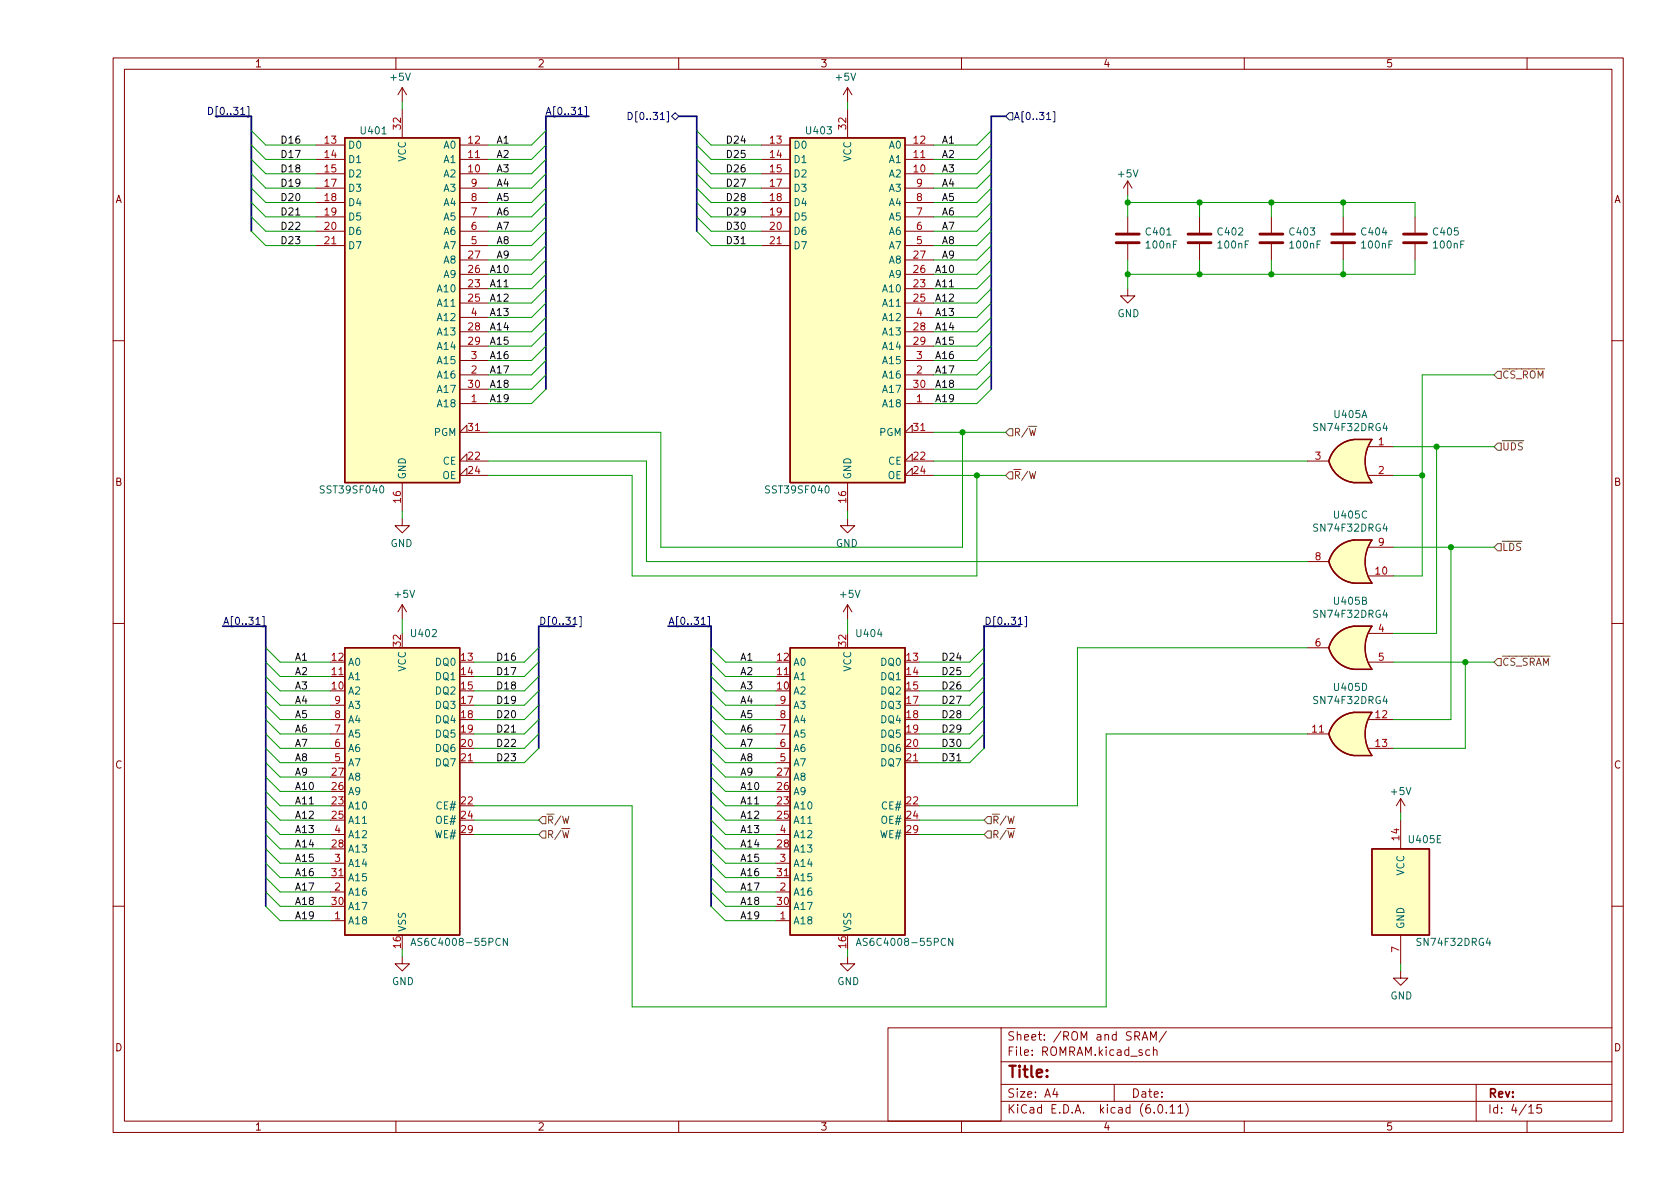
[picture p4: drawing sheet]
<svg xmlns="http://www.w3.org/2000/svg" width="297mm" height="210mm" viewBox="0 0 297 210" stroke-linecap="round" stroke-linejoin="round" font-family="sans-serif">
<g fill="none" stroke="#840000" stroke-width=".18">
<path d="M20 10.2h267v190.1h-267zM22 12.2h263v186.1h-263zM70 10.2v2M71.1 15.5v2.5M71.1 19.3v5.1M71.1 15.5l.8 1.3M71.1 15.5l-.7 1.3M120 10.2v2M149.9 15.5v2.5M149.9 19.3v5.1M149.9 15.5l.7 1.3M149.9 15.5l-.8 1.3"/>
<path d="M170 10.2v2M220 10.2v2M270 10.2v2M55.9 30.7h5.1M55.9 28.2h5.1M55.9 25.6h5.1M55.9 33.3h5.1M55.9 35.8h5.1M55.9 38.3h5.1M81.3 30.7h5.1M81.3 28.2h5.1M81.3 25.6h5.1"/>
<path d="M81.3 33.3h5.1M81.3 35.8h5.1M81.3 38.3h5.1M134.6 30.7h5.1M134.6 28.2h5.1M134.6 25.6h5.1M134.6 33.3h5.1M134.6 35.8h5.1M134.6 38.3h5.1M160 30.7h5.1M160 28.2h5.1M160 25.6h5.1"/>
<path d="M160 33.3h5.1M160 35.8h5.1M160 38.3h5.1M199.4 32l-.8 1.3M199.4 32v2.5M199.4 38.3v2.8M199.4 32l.8 1.3M212.1 38.3v2.8M224.8 38.3v2.8M237.5 38.3v2.8M250.2 38.3v2.8M55.9 40.9h5.1"/>
<path d="M55.9 43.4h5.1M81.3 40.9h5.1M81.3 43.4h5.1M81.3 51h5.1M81.3 53.6h5.1M81.3 48.5h5.1M81.3 46h5.1M81.3 58.7h5.1M81.3 56.1h5.1M134.6 40.9h5.1M134.6 43.4h5.1M160 40.9h5.1"/>
<path d="M160 43.4h5.1M160 51h5.1M160 53.6h5.1M160 48.5h5.1M160 46h5.1M160 58.7h5.1M160 56.1h5.1M199.4 51v1.3h1.3l-1.3 1.3-1.3-1.3h1.3M199.4 43.2v2.8M212.1 43.2v2.8M224.8 43.2v2.8M237.5 43.2v2.8"/>
<path d="M250.2 43.2v2.8M20 60.2h2M81.3 71.4h5.1M81.3 66.3h5.1M81.3 61.2h5.1M81.3 63.7h5.1M81.3 68.8h5.1M82.5 76.4v-1.2l-1.2 1.2h5.1M160 71.4h5.1M160 66.3h5.1M160 61.2h5.1M160 63.7h5.1"/>
<path d="M160 68.8h5.1M161.3 76.4v-1.2l-1.3 1.2h5.1M239.4 77.7h3.2a6.6 6.6 0 0 0 0 7.6h-3.2M242.1 79h4.3M285 60.2h2M71.1 91.7v1.3h-1.3l1.3 1.2 1.3-1.2h-1.3M71.1 85.3v5.1M82.5 81.5v-1.2l-1.2 1.2h5.1M82.5 84.1v-1.3l-1.2 1.3h5.1M149.9 91.7v1.3h-1.3l1.3 1.2 1.2-1.2h-1.2M149.9 85.3v5.1M161.3 81.5v-1.2l-1.3 1.2h5.1"/>
<path d="M161.3 84.1v-1.3l-1.3 1.3h5.1M231.1 99.3h3.8M231.1 81.5h3.8M239.4 95.5h3.2a6.6 6.6 0 0 0 0 7.6h-3.2M242.1 96.8h4.3M242.1 84.1h4.3M20 110.2h2M58.4 119.6h2.6M58.4 117.1h2.6M71.1 106.9l-.7 1.3M71.1 106.9v2.6M71.1 112v2.5"/>
<path d="M71.1 106.9l.8 1.3M81.3 119.6h2.5M81.3 117.1h2.5M137.2 119.6h2.5M137.2 117.1h2.5M149.9 106.9v2.6M149.9 112v2.5M149.9 106.9l-.8 1.3M149.9 106.9l.7 1.3M160 119.6h2.6M160 117.1h2.6M231.1 114.5h3.8"/>
<path d="M239.4 110.7h3.2a6.6 6.6 0 0 0 0 7.7h-3.2M242.1 117.1h4.3M242.1 101.8h4.3M242.1 112h4.3M285 110.2h2M58.4 122.2h2.6M58.4 124.7h2.6M58.4 127.2h2.6M58.4 129.8h2.6M58.4 132.3h2.6M58.4 134.9h2.6M58.4 139.9h2.6"/>
<path d="M58.4 137.4h2.6M81.3 122.2h2.5M81.3 124.7h2.5M81.3 127.2h2.5M81.3 129.8h2.5M81.3 132.3h2.5M81.3 134.9h2.5M137.2 122.2h2.5M137.2 124.7h2.5M137.2 127.2h2.5M137.2 129.8h2.5M137.2 132.3h2.5"/>
<path d="M137.2 134.9h2.5M137.2 139.9h2.5M137.2 137.4h2.5M160 122.2h2.6M160 124.7h2.6M160 127.2h2.6M160 129.8h2.6M160 132.3h2.6M160 134.9h2.6M231.1 129.8h3.8M239.4 126h3.2a6.6 6.6 0 0 0 0 7.6h-3.2M242.1 127.2h4.3"/>
<path d="M242.1 132.3h4.3M58.4 157.7h2.6M58.4 142.5h2.6M58.4 145h2.6M58.4 150.1h2.6M58.4 147.6h2.6M58.4 152.6h2.6M58.4 155.2h2.6M81.3 142.5h2.5M81.3 145h2.5M81.3 147.6h2.5M137.2 157.7h2.5"/>
<path d="M137.2 142.5h2.5M137.2 145h2.5M137.2 150.1h2.5M137.2 147.6h2.5M137.2 152.6h2.5M137.2 155.2h2.5M160 142.5h2.6M160 145h2.6M160 147.6h2.6M247.6 141.2v2.6M247.6 145v5.1M247.6 141.2l-.7 1.3"/>
<path d="M247.6 141.2l.8 1.3M20 160.2h2M58.4 162.8h2.6M58.4 160.3h2.6M71.1 169.2v1.2h1.3l-1.3 1.3-1.3-1.3h1.3M71.1 165.3v2.6M137.2 162.8h2.5M137.2 160.3h2.5M149.9 169.2v1.2h1.2l-1.2 1.3-1.3-1.3h1.3M149.9 165.3v2.6M247.6 171.7v1.3h1.3l-1.3 1.2-1.2-1.2h1.2M247.6 165.3v5.1"/>
<path d="M285 160.2h2M70 198.3v2M120 198.3v2M157 181.8h20v16.5h-20zM170 198.3v2M177 194.8h108M177 191.8h108M177 187.8h108M177 181.8h108M182.5 186.5v.1M182.5 185.7v.1M184.6 183.8v.1"/>
<path d="M184.6 183v.1M197 191.8v3M203.9 185.8l.2-.2 .4 .1 .1 .9M209.6 195.1a1.72 1.72 0 0 1 0 2.3M220 198.3v2M261 191.8v6.5M270 198.3v2M272.5 195.3h-.7l-.1 .7 .2-.1 .5 .1 .2 .2-.1 .5-.2 .1-.6-.1"/>
</g>
<g fill="#ffffc2" stroke="#ffffc2" stroke-width=".18">
<path d="M139.7 114.5h20.3v50.8h-20.3z"/>
<path d="M242.6 150.1h10.1v15.2h-10.1z"/>
<path d="M235 99.3l5-1.3-.6 5.1a5.2 5.2 0 0 1-4.4-3.8z"/>
<path d="M239.4 103.1h3.2z"/>
<path d="M239.4 95.5h3.2z"/>
<path d="M239.4 95.5h3.2a6.6 6.6 0 0 0 0 7.6h-3.2z"/>
<path d="M236.2 97.1a5.1 5.1 0 0 1 3.2-1.6l.5 5.1-4.9-1.3 .4-1.2z"/>
<path d="M235 81.5l5-1.3-.6 5.1a5.2 5.2 0 0 1-4.4-3.8z"/>
<path d="M239.4 85.3h3.2z"/>
<path d="M239.4 77.7h3.2z"/>
<path d="M239.4 77.7h3.2a6.6 6.6 0 0 0 0 7.6h-3.2z"/>
<path d="M236.2 79.3a5.1 5.1 0 0 1 3.2-1.6l.5 5.1-4.9-1.3 .4-1.1z"/>
<path d="M61 24.4h20.3v60.9h-20.3z"/>
<path d="M139.7 24.4h20.3v60.9h-20.3z"/>
<path d="M235 129.8l5-1.4-.6 5.2a5.2 5.2 0 0 1-4.4-3.8z"/>
<path d="M239.4 133.6h3.2z"/>
<path d="M239.4 126h3.2z"/>
<path d="M239.4 126h3.2a6.6 6.6 0 0 0 0 7.6h-3.2z"/>
<path d="M236.2 127.5a5.1 5.1 0 0 1 3.2-1.5l.5 5.1-4.9-1.3 .4-1.2z"/>
<path d="M235 114.6l5-1.4-.6 5.2a5.2 5.2 0 0 1-4.4-3.8z"/>
<path d="M239.4 118.4h3.2z"/>
<path d="M239.4 110.7h3.2z"/>
<path d="M239.4 110.7h3.2a6.6 6.6 0 0 0 0 7.7h-3.2z"/>
<path d="M236.2 112.3a5.1 5.1 0 0 1 3.2-1.6l.5 5.2-4.9-1.4 .4-1.1z"/>
<path d="M61 114.5h20.3v50.8h-20.3z"/>
</g>
<g fill="none" stroke="#840000" stroke-width=".25">
<path d="M61 24.4h20.3v60.9h-20.3zM139.7 24.4h20.3v60.9h-20.3zM239.4 77.7a5.1 5.1 0 0 0-4.4 3.8 5.2 5.2 0 0 0 4.4 3.8M239.4 77.7h3.2a6.6 6.6 0 0 0 0 7.6h-3.2M239.4 95.5a5.1 5.1 0 0 0-4.4 3.8 5.2 5.2 0 0 0 4.4 3.8M239.4 95.5h3.2M242.6 95.5a6.6 6.6 0 0 0 0 7.6h-3.2M61 114.5h20.3v50.8h-20.3zM139.7 114.5h20.3v50.8h-20.3zM235 114.6a5.2 5.2 0 0 0 4.4 3.8M239.4 110.7a5.1 5.1 0 0 0-4.4 3.8M239.4 110.7h3.2a6.6 6.6 0 0 0 0 7.7h-3.2"/>
<path d="M239.4 126a5.1 5.1 0 0 0-4.4 3.8 5.2 5.2 0 0 0 4.4 3.8M239.4 126h3.2a6.6 6.6 0 0 0 0 7.6h-3.2M242.6 150.1h10.1v15.2h-10.1z"/>
</g>
<g fill="none" stroke="#a90000" stroke-width=".18">
<path d="M84.1 27.9h.7M162.8 27.9h.7M58.7 43.1h.7M137.4 43.1h.7M84.1 76.1h.7M162.8 76.1h.7M59.9 119.3h.8M138.7 119.3h.7M82.8 134.6h.7M161.5 134.6h.8M233.3 129.5h.7M59.9 154.9h.8"/>
<path d="M138.7 154.9h.7"/>
</g>
<g fill="none" stroke="#006464" stroke-width=".18">
<path d="M71.7 12.9l.4 1.3 .5-1.3M150.4 12.9l.5 1.3 .4-1.3M67.6 23.7h.7M146.2 22.4h.8l-.4 .5 .4 .1v.6l-.2 .1-.6-.1M200.4 30l.4 1.3 .4-1.3M206.3 41.6h.7M208.1 42.6h-.6v1.3M220.8 42.6h-.6v1.3M233.5 42.6h-.6v1.3M244.7 40.2l-.3 .9h.8M246.2 42.6h-.6v1.3M258.9 42.6h-.6v1.3"/>
<path d="M244.8 74.8l-.3 .9h.8M245.1 75.3v.9M67.2 86l.2-.1a.68 .68 0 0 1 .5 .6 .68 .68 0 0 1-.5 .7l-.2-.1-.1-.4zM146 86l.2-.1a.68 .68 0 0 1 .4 .6 .68 .68 0 0 1-.4 .7l-.2-.1-.1-.4zM241.6 90.5a.6 .6 0 0 0-.8 .4 .6 .6 0 0 0 .6 .7l.2-.1M244.8 92.6l-.3 .9h.8M245.1 93.1v.8M72.5 104.4l.4 1.2 .4-1.2M76.4 111.4l.5-.1 .3 .4-.8 .9h.8M151.2 104.4l.4 1.2 .5-1.2M155.5 111.3l-.3 .9h.8M240.9 106.2l.6-.1 .1-.1-.1-.3-.6-.1v1.3h.5l.2-.2v-.3l-.3-.2"/>
<path d="M244.8 107.8l-.3 1h.8M245.1 108.3v.9M240.9 120.8a.64 .64 0 0 1 .7 .7 .64 .64 0 0 1-.7 .6zM244.8 123.1l-.3 .9h.8M245.1 123.6v.8M248.6 139.3l.4 1.2 .5-1.2M254.7 147.8h-.6v1.2h.6M88.4 166a.6 .6 0 0 0-.8 .5 .6 .6 0 0 0 .6 .7l.2-.1M89.7 165.9v1.3l-.7-1.3v1.3M167.2 166a.6 .6 0 0 0-.9 .5 .6 .6 0 0 0 .6 .7l.3-.1M168.5 165.9v1.3l-.8-1.3v1.3M263.1 165.9l-.3 .9h.8"/>
<path d="M263.4 166.3v.9"/>
</g>
<path d="M197.4 42.9h4M197.4 41.4h4M210.1 42.9h4M210.1 41.4h4M222.8 42.9h4M222.8 41.4h4M235.5 42.9h4M235.5 41.4h4M248.2 42.9h4M248.2 41.4h4" fill="none" stroke="#840000" stroke-width=".51"/>
<g fill="none" stroke="#725600" stroke-width=".18">
<path d="M177.8 76.4l.6-.6h.7v1.3h-.7zM181.8 75.4h1.5M264.8 78.4h.6v1.2h-.6l-.6-.6zM264.8 65.7h.6v1.2h-.6l-.6-.6zM265.6 77.9h3.8M265.6 65.2h7.5M265.9 78.3v1l.3 .3 .3-.1 .1-.2v-1M267.2 78.3a.64 .64 0 0 1 .8 .6 .64 .64 0 0 1-.8 .7zM269.2 78.4l-.5-.1-.2 .1v.4l.6 .2 .1 .3-.3 .3-.4-.1M178.4 83.4h.7v1.3h-.7l-.6-.6zM179.2 83h1.3M264.8 96.1h.6v1.3h-.6l-.6-.6z"/>
<path d="M265.6 95.7h3.5M265.9 96.1v1.2h.6M266.9 96.1a.64 .64 0 0 1 .8 .6 .64 .64 0 0 1-.8 .6zM268.9 96.1h-.5l-.2 .1v.4l.6 .2 .1 .3-.3 .2h-.5M264.8 116.5h.6v1.2h-.6l-.6-.6zM265.6 116h8.5M95.9 144.4h.6v1.3h-.6l-.7-.7zM95.9 146.9h.6v1.3h-.6l-.7-.6zM96.7 144h1.3M174.6 144.4h.7v1.3h-.7l-.6-.7zM174.6 146.9h.7v1.3h-.7l-.6-.6zM175.4 144h1.3"/>
</g>
<g fill="none" stroke="#000084" stroke-width=".18">
<path d="M43.7 18.9h.3v1.8h-.3M103.4 18.9h.3v1.8h-.3M117.9 19.8h.3v1.8h-.3M119.4 19.9l.6 .7-.6 .6-.7-.6zM178.4 19.9h.7v1.3h-.7l-.6-.6zM186.2 19.8h.3v1.8h-.3M42.6 20.2h.7M102.2 20.2h.8M116.8 21.1h.7M185.1 21.1h.7M45.3 110.4h.7M46.4 109h.3v1.8h-.3"/>
<path d="M101.3 110.4h.7M102.5 109h.3v1.8h-.3M124 110.4h.7M125.1 109h.3v1.8h-.3M180.1 110.4h.7M181.2 109h.3v1.8h-.3"/>
</g>
<path d="M52.3 38h.7M131 43.1h.8M90.4 129.5h.8M169.2 134.5h.7" fill="none" stroke="#0f0f0f" stroke-width=".18"/>
<path d="M38.1 20.6h6.3v20.3M104.1 20.6h-7.6v48.2M120 20.6h3.2v20.3M177.8 20.6h-2.5v48.2M39.4 110.7h7.6v49.6M101.6 110.7h-6.4v21.6M118.1 110.7h7.6v49.6M180.3 110.7h-6.3v21.6" fill="none" stroke="#000084" stroke-width=".3"/>
<g fill="none" stroke="#009600" stroke-width=".18">
<path d="M71.1 18v1.3M149.9 18v1.3M44.4 33.3l2.6 2.5h8.9M44.4 30.7l2.6 2.6h8.9M44.4 25.6l2.6 2.6h8.9M44.4 28.2l2.6 2.5h8.9M44.4 38.3l2.6 2.6h8.9M44.4 23.1l2.6 2.5h8.9M44.4 35.8l2.6 2.5h8.9M96.5 33.3l-2.5 2.5h-7.6M96.5 30.7l-2.5 2.6h-7.6M96.5 25.6l-2.5 2.6h-7.6"/>
<path d="M96.5 28.2l-2.5 2.5h-7.6M96.5 38.3l-2.5 2.6h-7.6M96.5 23.1l-2.5 2.5h-7.6M96.5 35.8l-2.5 2.5h-7.6M123.2 33.3l2.5 2.5h8.9M123.2 30.7l2.5 2.6h8.9M123.2 25.6l2.5 2.6h8.9M123.2 28.2l2.5 2.5h8.9M123.2 38.3l2.5 2.6h8.9M123.2 23.1l2.5 2.5h8.9M123.2 35.8l2.5 2.5h8.9M175.3 33.3l-2.6 2.5h-7.6"/>
<path d="M175.3 30.7l-2.6 2.6h-7.6M175.3 25.6l-2.6 2.6h-7.6M175.3 28.2l-2.6 2.5h-7.6M175.3 38.3l-2.6 2.6h-7.6M175.3 23.1l-2.6 2.5h-7.6M175.3 35.8l-2.6 2.5h-7.6M199.4 35.8h50.8v2.5M199.4 34.5v3.8M212.1 35.8v2.5M224.8 35.8v2.5M237.5 35.8v2.5M44.4 40.9l2.6 2.5h8.9"/>
<path d="M96.5 58.7l-2.5 2.5h-7.6M96.5 56.1l-2.5 2.6h-7.6M96.5 48.5l-2.5 2.5h-7.6M96.5 46l-2.5 2.5h-7.6M96.5 51l-2.5 2.6h-7.6M96.5 53.6l-2.5 2.5h-7.6M96.5 43.4l-2.5 2.6h-7.6M96.5 40.9l-2.5 2.5h-7.6M123.2 40.9l2.5 2.5h8.9M175.3 58.7l-2.6 2.5h-7.6M175.3 56.1l-2.6 2.6h-7.6M175.3 48.5l-2.6 2.5h-7.6"/>
<path d="M175.3 46l-2.6 2.5h-7.6M175.3 51l-2.6 2.6h-7.6M175.3 53.6l-2.6 2.5h-7.6M175.3 43.4l-2.6 2.6h-7.6M175.3 40.9l-2.6 2.5h-7.6M199.4 46v5M212.1 46v2.5M224.8 46v2.5M237.5 46v2.5M250.2 46v2.5h-50.8M86.4 76.4h30.4v20.4h53.4v-20.4M96.5 66.3l-2.5 2.5h-7.6"/>
<path d="M96.5 68.8l-2.5 2.6h-7.6M96.5 61.2l-2.5 2.5h-7.6M96.5 63.7l-2.5 2.6h-7.6M165.1 76.4h12.7M175.3 66.3l-2.6 2.5h-7.6M175.3 68.8l-2.6 2.6h-7.6M175.3 61.2l-2.6 2.5h-7.6M175.3 63.7l-2.6 2.6h-7.6M246.4 79h17.8M254 79v33h-7.6M264.2 66.3h-12.7v35.5h-5.1M71.1 90.4v1.3"/>
<path d="M86.4 84.1h25.4v17.7h60.9v-17.7M86.4 81.5h27.9v17.8h116.8M149.9 90.4v1.3M165.1 81.5h66M165.1 84.1h12.7M246.4 96.8h17.8M246.4 84.1h5.1M256.5 96.8v30.4h-10.1M47 119.6l2.5 2.6h8.9M47 117.1l2.5 2.5h8.9M47 114.5l2.5 2.6h8.9M71.1 109.5v2.5"/>
<path d="M95.2 119.6l-2.5 2.6h-8.9M95.2 117.1l-2.5 2.5h-8.9M95.2 114.5l-2.5 2.6h-8.9M125.7 119.6l2.6 2.6h8.9M125.7 117.1l2.6 2.5h8.9M125.7 114.5l2.6 2.6h8.9M149.9 109.5v2.5M174 119.6l-2.6 2.6h-8.8M174 117.1l-2.6 2.5h-8.8M174 114.5l-2.6 2.6h-8.8M231.1 114.5h-40.6v28h-27.9M246.4 117.1h17.8"/>
<path d="M259.1 117.1v15.2h-12.7M47 127.2l2.5 2.6h8.9M47 124.7l2.5 2.5h8.9M47 129.8l2.5 2.5h8.9M47 137.4l2.5 2.5h8.9M47 132.3l2.5 2.6h8.9M47 122.2l2.5 2.5h8.9M47 134.9l2.5 2.5h8.9M47 139.9l2.5 2.6h8.9M95.2 127.2l-2.5 2.6h-8.9M95.2 124.7l-2.5 2.5h-8.9M95.2 129.8l-2.5 2.5h-8.9"/>
<path d="M95.2 132.3l-2.5 2.6h-8.9M95.2 122.2l-2.5 2.5h-8.9M125.7 127.2l2.6 2.6h8.9M125.7 124.7l2.6 2.5h8.9M125.7 129.8l2.6 2.5h8.9M125.7 137.4l2.6 2.5h8.9M125.7 132.3l2.6 2.6h8.9M125.7 122.2l2.6 2.5h8.9M125.7 134.9l2.6 2.5h8.9M125.7 139.9l2.6 2.6h8.9M174 127.2l-2.6 2.6h-8.8M174 124.7l-2.6 2.5h-8.8"/>
<path d="M174 129.8l-2.6 2.5h-8.8M174 132.3l-2.6 2.6h-8.8M174 122.2l-2.6 2.5h-8.8M231.1 129.8h-35.5v48.2h-83.8v-35.5h-28M47 145l2.5 2.6h8.9M47 142.5l2.5 2.5h8.9M47 157.7l2.5 2.6h8.9M47 155.2l2.5 2.5h8.9M47 152.6l2.5 2.6h8.9M47 147.6l2.5 2.5h8.9M47 150.1l2.5 2.5h8.9M83.8 147.6h11.4"/>
<path d="M83.8 145h11.4M125.7 145l2.6 2.6h8.9M125.7 142.5l2.6 2.5h8.9M125.7 157.7l2.6 2.6h8.9M125.7 155.2l2.6 2.5h8.9M125.7 152.6l2.6 2.6h8.9M125.7 147.6l2.6 2.5h8.9M125.7 150.1l2.6 2.5h8.9M162.6 147.6h11.4M162.6 145h11.4M247.6 143.8v1.2M47 160.3l2.5 2.5h8.9"/>
<path d="M71.1 167.9v1.3M125.7 160.3l2.6 2.5h8.9M149.9 167.9v1.3M247.6 170.4v1.3"/>
</g>
<g fill="#009600" stroke="#009600" stroke-width=".18">
<circle cx="170.2" cy="76.4" r=".46"/>
<circle cx="237.5" cy="35.8" r=".46"/>
<circle cx="224.8" cy="35.8" r=".46"/>
<circle cx="256.5" cy="96.8" r=".46"/>
<circle cx="251.5" cy="84.1" r=".46"/>
<circle cx="254" cy="79" r=".46"/>
<circle cx="259.1" cy="117.1" r=".46"/>
<circle cx="224.8" cy="48.5" r=".46"/>
<circle cx="237.5" cy="48.5" r=".46"/>
<circle cx="212.1" cy="48.5" r=".46"/>
<circle cx="199.4" cy="48.5" r=".46"/>
<circle cx="199.4" cy="35.8" r=".46"/>
<circle cx="212.1" cy="35.8" r=".46"/>
<circle cx="172.7" cy="84.1" r=".46"/>
</g>
<text font-size="2.8" fill="#840000" x="178" y="191.2">Title:</text>
<g font-size="2.1" fill="#840000">
<text x="178" y="184.5">Sheet:</text>
<text x="186.2" y="184.5">/ROM</text>
<text x="193.9" y="184.5">and</text>
<text x="199.2" y="184.5">SRAM/</text>
<text x="178" y="187.2">File:</text>
<text x="184.1" y="187.2">ROMRAM.kicad_sch</text>
<text x="178" y="197.4">KiCad</text>
<text x="178" y="194.6">Size:</text>
<text x="184.7" y="194.6">A4</text>
<text x="185.7" y="197.4">E.D.A.</text>
<text x="194.6" y="197.4">kicad</text>
<text x="200" y="194.6">Date:</text>
<text x="201.8" y="197.4">(6.0.11)</text>
<text x="263" y="194.6">Rev:</text>
<text x="263" y="197.4">Id:</text>
<text x="267.1" y="197.4">4/15</text>
</g>
<g font-size="1.8" fill="#840000">
<text x="45" y="12.3">1</text>
<text x="95" y="12.3">2</text>
<text x="145" y="12.3">3</text>
<text x="195" y="12.3">4</text>
<text x="245" y="12.3">5</text>
<text x="20.4" y="36.3">A</text>
<text x="285.4" y="36.3">A</text>
<text x="20.3" y="86.3">B</text>
<text x="285.3" y="86.3">B</text>
<text x="20.3" y="136.3">C</text>
<text x="285.3" y="136.3">C</text>
<text x="20.3" y="186.3">D</text>
<text x="285.3" y="186.3">D</text>
<text x="45" y="200.3">1</text>
<text x="95" y="200.3">2</text>
<text x="145" y="200.3">3</text>
<text x="195" y="200.3">4</text>
<text x="245" y="200.3">5</text>
</g>
<g font-size="1.8" fill="#006464">
<text x="68.7" y="14.7">+5V</text>
<text x="147.5" y="14.7">+5V</text>
<text x="61.5" y="26.7">D0</text>
<text x="61.5" y="29.2">D1</text>
<text x="63.5" y="24.1">U401</text>
<text x="72.1" y="28.7" transform="rotate(-90 72.1 28.7)">VCC</text>
<text x="78.3" y="29.2">A1</text>
<text x="78.3" y="26.7">A0</text>
<text x="140.2" y="26.7">D0</text>
<text x="140.2" y="29.2">D1</text>
<text x="142.2" y="24.1">U403</text>
<text x="150.9" y="28.7" transform="rotate(-90 150.9 28.7)">VCC</text>
<text x="157.1" y="29.2">A1</text>
<text x="157.1" y="26.7">A0</text>
<text x="61.5" y="31.8">D2</text>
<text x="61.5" y="34.3">D3</text>
<text x="78.3" y="31.8">A2</text>
<text x="78.3" y="34.3">A3</text>
<text x="140.2" y="31.8">D2</text>
<text x="140.2" y="34.3">D3</text>
<text x="157.1" y="31.8">A2</text>
<text x="157.1" y="34.3">A3</text>
<text x="197.4" y="31.8">+5V</text>
<text x="61.5" y="36.8">D4</text>
<text x="61.5" y="39.4">D5</text>
<text x="61.5" y="41.9">D6</text>
<text x="78.3" y="41.9">A6</text>
<text x="78.3" y="39.4">A5</text>
<text x="78.3" y="36.8">A4</text>
<text x="140.2" y="36.8">D4</text>
<text x="140.2" y="39.4">D5</text>
<text x="140.2" y="41.9">D6</text>
<text x="157.1" y="41.9">A6</text>
<text x="157.1" y="39.4">A5</text>
<text x="157.1" y="36.8">A4</text>
<text x="61.5" y="44.5">D7</text>
<text x="78.3" y="47">A8</text>
<text x="78.3" y="44.5">A7</text>
<text x="140.2" y="44.5">D7</text>
<text x="157.1" y="47">A8</text>
<text x="157.1" y="44.5">A7</text>
<text x="202.3" y="42">C401</text>
<text x="202.3" y="44.3">100nF</text>
<text x="215" y="42">C402</text>
<text x="215" y="44.3">100nF</text>
<text x="227.7" y="42">C403</text>
<text x="227.7" y="44.3">100nF</text>
<text x="240.4" y="42">C404</text>
<text x="240.4" y="44.3">100nF</text>
<text x="253.1" y="42">C405</text>
<text x="253.1" y="44.3">100nF</text>
<text x="77.1" y="52.1">A10</text>
<text x="78.3" y="49.5">A9</text>
<text x="155.9" y="52.1">A10</text>
<text x="157.1" y="49.5">A9</text>
<text x="77.1" y="54.6">A11</text>
<text x="77.1" y="59.7">A13</text>
<text x="77.1" y="57.2">A12</text>
<text x="155.9" y="54.6">A11</text>
<text x="155.9" y="59.7">A13</text>
<text x="155.9" y="57.2">A12</text>
<text x="197.5" y="56.5">GND</text>
<text x="77.1" y="62.2">A14</text>
<text x="77.1" y="64.8">A15</text>
<text x="155.9" y="62.2">A14</text>
<text x="155.9" y="64.8">A15</text>
<text x="77.1" y="67.3">A16</text>
<text x="77.1" y="69.9">A17</text>
<text x="155.9" y="67.3">A16</text>
<text x="155.9" y="69.9">A17</text>
<text x="76.6" y="77.5">PGM</text>
<text x="77.1" y="72.4">A18</text>
<text x="155.4" y="77.5">PGM</text>
<text x="155.9" y="72.4">A18</text>
<text x="231.9" y="76.6">SN74F32DRG4</text>
<text x="235.7" y="74.3">U405A</text>
<text x="78.2" y="82.6">CE</text>
<text x="156.9" y="82.6">CE</text>
<text x="56.3" y="87.6">SST39SF040</text>
<text x="72.1" y="84.8" transform="rotate(-90 72.1 84.8)">GND</text>
<text x="78.1" y="85.1">OE</text>
<text x="135" y="87.6">SST39SF040</text>
<text x="150.9" y="84.8" transform="rotate(-90 150.9 84.8)">GND</text>
<text x="156.9" y="85.1">OE</text>
<text x="231.9" y="94.4">SN74F32DRG4</text>
<text x="235.6" y="92.1">U405C</text>
<text x="69" y="97.1">GND</text>
<text x="147.7" y="97.1">GND</text>
<text x="69.5" y="106.1">+5V</text>
<text x="148.2" y="106.1">+5V</text>
<text x="235.6" y="107.3">U405B</text>
<text x="72.4" y="113">U402</text>
<text x="151.1" y="113">U404</text>
<text x="231.9" y="109.6">SN74F32DRG4</text>
<text x="61.5" y="118.1">A0</text>
<text x="72.1" y="118.8" transform="rotate(-90 72.1 118.8)">VCC</text>
<text x="76.8" y="118.1">DQ0</text>
<text x="140.2" y="118.1">A0</text>
<text x="150.9" y="118.8" transform="rotate(-90 150.9 118.8)">VCC</text>
<text x="155.5" y="118.1">DQ0</text>
<text x="61.5" y="123.2">A2</text>
<text x="61.5" y="120.7">A1</text>
<text x="61.5" y="125.7">A3</text>
<text x="76.8" y="120.7">DQ1</text>
<text x="76.8" y="123.2">DQ2</text>
<text x="76.8" y="125.7">DQ3</text>
<text x="140.2" y="123.2">A2</text>
<text x="140.2" y="120.7">A1</text>
<text x="140.2" y="125.7">A3</text>
<text x="155.5" y="120.7">DQ1</text>
<text x="155.5" y="123.2">DQ2</text>
<text x="155.5" y="125.7">DQ3</text>
<text x="231.9" y="124.9">SN74F32DRG4</text>
<text x="235.6" y="122.6">U405D</text>
<text x="61.5" y="130.8">A5</text>
<text x="61.5" y="128.3">A4</text>
<text x="76.8" y="128.3">DQ4</text>
<text x="76.8" y="130.8">DQ5</text>
<text x="140.2" y="130.8">A5</text>
<text x="140.2" y="128.3">A4</text>
<text x="155.5" y="128.3">DQ4</text>
<text x="155.5" y="130.8">DQ5</text>
<text x="61.5" y="135.9">A7</text>
<text x="61.5" y="133.4">A6</text>
<text x="76.8" y="133.4">DQ6</text>
<text x="76.8" y="135.9">DQ7</text>
<text x="140.2" y="135.9">A7</text>
<text x="140.2" y="133.4">A6</text>
<text x="155.5" y="133.4">DQ6</text>
<text x="155.5" y="135.9">DQ7</text>
<text x="61.5" y="143.5">A10</text>
<text x="61.5" y="141">A9</text>
<text x="61.5" y="138.4">A8</text>
<text x="76.9" y="143.5">CE#</text>
<text x="140.2" y="143.5">A10</text>
<text x="140.2" y="141">A9</text>
<text x="140.2" y="138.4">A8</text>
<text x="155.7" y="143.5">CE#</text>
<text x="245.6" y="141">+5V</text>
<text x="61.5" y="146.1">A11</text>
<text x="61.5" y="148.6">A12</text>
<text x="76.7" y="148.6">WE#</text>
<text x="76.9" y="146.1">OE#</text>
<text x="140.2" y="146.1">A11</text>
<text x="140.2" y="148.6">A12</text>
<text x="155.5" y="148.6">WE#</text>
<text x="155.6" y="146.1">OE#</text>
<text x="248.8" y="149.5">U405E</text>
<text x="61.5" y="151.1">A13</text>
<text x="61.5" y="153.7">A14</text>
<text x="140.2" y="151.1">A13</text>
<text x="140.2" y="153.7">A14</text>
<text x="248.7" y="154.9" transform="rotate(-90 248.7 154.9)">VCC</text>
<text x="61.5" y="158.8">A16</text>
<text x="61.5" y="161.3">A17</text>
<text x="61.5" y="156.2">A15</text>
<text x="140.2" y="158.8">A16</text>
<text x="140.2" y="161.3">A17</text>
<text x="140.2" y="156.2">A15</text>
<text x="61.5" y="163.8">A18</text>
<text x="72.1" y="164.8" transform="rotate(-90 72.1 164.8)">VSS</text>
<text x="72.5" y="167.6">AS6C4008-55PCN</text>
<text x="140.2" y="163.8">A18</text>
<text x="150.9" y="164.8" transform="rotate(-90 150.9 164.8)">VSS</text>
<text x="151.2" y="167.6">AS6C4008-55PCN</text>
<text x="248.7" y="164.3" transform="rotate(-90 248.7 164.3)">GND</text>
<text x="250.2" y="167.6">SN74F32DRG4</text>
<text x="69.2" y="174.6">GND</text>
<text x="148" y="174.6">GND</text>
<text x="245.8" y="177.1">GND</text>
</g>
<g font-size="1.8" fill="#000084">
<text x="36.5" y="20.3">D[0..31]</text>
<text x="96.4" y="20.3">A[0..31]</text>
<text x="110.7" y="21.6">D[0..31]</text>
<text x="179.2" y="21.6">A[0..31]</text>
<text x="39.4" y="110.5">A[0..31]</text>
<text x="95.2" y="110.5">D[0..31]</text>
<text x="118.1" y="110.5">A[0..31]</text>
<text x="174" y="110.5">D[0..31]</text>
</g>
<g font-size="1.8" fill="#a90000">
<text x="70.9" y="23.1" transform="rotate(-90 70.9 23.1)">32</text>
<text x="149.6" y="23.1" transform="rotate(-90 149.6 23.1)">32</text>
<text x="57.1" y="25.4">13</text>
<text x="57.1" y="27.9">14</text>
<text x="82.5" y="27.9">11</text>
<text x="82.5" y="25.4">12</text>
<text x="135.9" y="25.4">13</text>
<text x="135.9" y="27.9">14</text>
<text x="161.3" y="27.9">11</text>
<text x="161.3" y="25.4">12</text>
<text x="57.1" y="30.5">15</text>
<text x="57.1" y="33">17</text>
<text x="57.1" y="35.6">18</text>
<text x="82.5" y="30.5">10</text>
<text x="83.1" y="35.6">8</text>
<text x="83.1" y="33">9</text>
<text x="135.9" y="30.5">15</text>
<text x="135.9" y="33">17</text>
<text x="135.9" y="35.6">18</text>
<text x="161.3" y="30.5">10</text>
<text x="161.9" y="35.6">8</text>
<text x="161.9" y="33">9</text>
<text x="57.1" y="38.1">19</text>
<text x="57.1" y="40.6">20</text>
<text x="83.1" y="40.6">6</text>
<text x="83.1" y="38.1">7</text>
<text x="135.9" y="38.1">19</text>
<text x="135.9" y="40.6">20</text>
<text x="161.9" y="40.6">6</text>
<text x="161.9" y="38.1">7</text>
<text x="57.1" y="43.2">21</text>
<text x="82.5" y="45.7">27</text>
<text x="83.1" y="43.2">5</text>
<text x="135.9" y="43.2">21</text>
<text x="161.3" y="45.7">27</text>
<text x="161.9" y="43.2">5</text>
<text x="82.5" y="50.8">23</text>
<text x="82.5" y="53.3">25</text>
<text x="82.5" y="48.3">26</text>
<text x="161.3" y="50.8">23</text>
<text x="161.3" y="53.3">25</text>
<text x="161.3" y="48.3">26</text>
<text x="82.5" y="58.4">28</text>
<text x="83.1" y="55.9">4</text>
<text x="161.3" y="58.4">28</text>
<text x="161.9" y="55.9">4</text>
<text x="82.5" y="61">29</text>
<text x="83.1" y="63.5">3</text>
<text x="161.3" y="61">29</text>
<text x="161.9" y="63.5">3</text>
<text x="82.5" y="68.6">30</text>
<text x="83.1" y="71.1">1</text>
<text x="83.1" y="66">2</text>
<text x="161.3" y="68.6">30</text>
<text x="161.9" y="71.1">1</text>
<text x="161.9" y="66">2</text>
<text x="82.5" y="76.2">31</text>
<text x="161.3" y="76.2">31</text>
<text x="82.5" y="81.3">22</text>
<text x="82.5" y="83.8">24</text>
<text x="161.3" y="81.3">22</text>
<text x="161.3" y="83.8">24</text>
<text x="232.4" y="81.3">3</text>
<text x="243.5" y="78.7">1</text>
<text x="243.5" y="83.8">2</text>
<text x="70.9" y="89.2" transform="rotate(-90 70.9 89.2)">16</text>
<text x="149.6" y="89.2" transform="rotate(-90 149.6 89.2)">16</text>
<text x="232.4" y="99.1">8</text>
<text x="242.9" y="101.6">10</text>
<text x="243.5" y="96.5">9</text>
<text x="243.5" y="111.8">4</text>
<text x="58.4" y="119.4">11</text>
<text x="58.4" y="116.8">12</text>
<text x="70.9" y="114.6" transform="rotate(-90 70.9 114.6)">32</text>
<text x="81.3" y="116.8">13</text>
<text x="81.3" y="119.4">14</text>
<text x="137.1" y="119.4">11</text>
<text x="137.1" y="116.8">12</text>
<text x="149.6" y="114.6" transform="rotate(-90 149.6 114.6)">32</text>
<text x="160" y="116.8">13</text>
<text x="160" y="119.4">14</text>
<text x="232.4" y="114.3">6</text>
<text x="243.5" y="116.8">5</text>
<text x="58.4" y="121.9">10</text>
<text x="59" y="124.5">9</text>
<text x="81.3" y="121.9">15</text>
<text x="81.3" y="124.5">17</text>
<text x="137.1" y="121.9">10</text>
<text x="137.7" y="124.5">9</text>
<text x="160" y="121.9">15</text>
<text x="160" y="124.5">17</text>
<text x="59" y="129.5">7</text>
<text x="59" y="127">8</text>
<text x="81.3" y="127">18</text>
<text x="81.3" y="129.5">19</text>
<text x="137.7" y="129.5">7</text>
<text x="137.7" y="127">8</text>
<text x="160" y="127">18</text>
<text x="160" y="129.5">19</text>
<text x="231.8" y="129.5">11</text>
<text x="242.9" y="127">12</text>
<text x="58.4" y="137.2">27</text>
<text x="59" y="134.6">5</text>
<text x="59" y="132.1">6</text>
<text x="81.3" y="132.1">20</text>
<text x="81.3" y="134.6">21</text>
<text x="137.1" y="137.2">27</text>
<text x="137.7" y="134.6">5</text>
<text x="137.7" y="132.1">6</text>
<text x="160" y="132.1">20</text>
<text x="160" y="134.6">21</text>
<text x="242.9" y="132.1">13</text>
<text x="58.4" y="142.2">23</text>
<text x="58.4" y="139.7">26</text>
<text x="81.3" y="142.2">22</text>
<text x="137.1" y="142.2">23</text>
<text x="137.1" y="139.7">26</text>
<text x="160" y="142.2">22</text>
<text x="58.4" y="144.8">25</text>
<text x="58.4" y="149.9">28</text>
<text x="59" y="147.3">4</text>
<text x="81.3" y="144.8">24</text>
<text x="81.3" y="147.3">29</text>
<text x="137.1" y="144.8">25</text>
<text x="137.1" y="149.9">28</text>
<text x="137.7" y="147.3">4</text>
<text x="160" y="144.8">24</text>
<text x="160" y="147.3">29</text>
<text x="247.4" y="148.9" transform="rotate(-90 247.4 148.9)">14</text>
<text x="58.4" y="154.9">31</text>
<text x="59" y="152.4">3</text>
<text x="137.1" y="154.9">31</text>
<text x="137.7" y="152.4">3</text>
<text x="58.4" y="160">30</text>
<text x="59" y="157.5">2</text>
<text x="137.1" y="160">30</text>
<text x="137.7" y="157.5">2</text>
<text x="59" y="162.6">1</text>
<text x="70.9" y="167.9" transform="rotate(-90 70.9 167.9)">16</text>
<text x="137.7" y="162.6">1</text>
<text x="149.6" y="167.9" transform="rotate(-90 149.6 167.9)">16</text>
<text x="247.4" y="168.6" transform="rotate(-90 247.4 168.6)">7</text>
</g>
<g font-size="1.8" fill="#0f0f0f">
<text x="49.5" y="27.9">D17</text>
<text x="49.5" y="25.4">D16</text>
<text x="87.7" y="25.4">A1</text>
<text x="87.7" y="27.9">A2</text>
<text x="128.2" y="25.4">D24</text>
<text x="128.2" y="27.9">D25</text>
<text x="166.5" y="25.4">A1</text>
<text x="166.5" y="27.9">A2</text>
<text x="49.5" y="33">D19</text>
<text x="49.5" y="35.5">D20</text>
<text x="49.5" y="30.5">D18</text>
<text x="87.7" y="35.5">A5</text>
<text x="87.7" y="33">A4</text>
<text x="87.7" y="30.5">A3</text>
<text x="128.2" y="35.5">D28</text>
<text x="128.2" y="30.5">D26</text>
<text x="128.2" y="33">D27</text>
<text x="166.5" y="33">A4</text>
<text x="166.5" y="35.5">A5</text>
<text x="166.5" y="30.5">A3</text>
<text x="49.5" y="38.1">D21</text>
<text x="49.5" y="40.6">D22</text>
<text x="87.7" y="40.6">A7</text>
<text x="87.7" y="38.1">A6</text>
<text x="128.2" y="38.1">D29</text>
<text x="128.2" y="40.6">D30</text>
<text x="166.5" y="38.1">A6</text>
<text x="166.5" y="40.6">A7</text>
<text x="49.5" y="43.2">D23</text>
<text x="87.7" y="43.2">A8</text>
<text x="87.7" y="45.7">A9</text>
<text x="128.2" y="43.2">D31</text>
<text x="166.5" y="45.7">A9</text>
<text x="166.5" y="43.2">A8</text>
<text x="86.5" y="53.3">A12</text>
<text x="86.5" y="48.2">A10</text>
<text x="86.5" y="50.8">A11</text>
<text x="165.3" y="50.8">A11</text>
<text x="165.3" y="48.2">A10</text>
<text x="165.3" y="53.3">A12</text>
<text x="86.5" y="58.4">A14</text>
<text x="86.5" y="55.9">A13</text>
<text x="165.3" y="58.4">A14</text>
<text x="165.3" y="55.9">A13</text>
<text x="86.5" y="63.5">A16</text>
<text x="86.5" y="60.9">A15</text>
<text x="165.3" y="63.5">A16</text>
<text x="165.3" y="60.9">A15</text>
<text x="86.5" y="68.6">A18</text>
<text x="86.5" y="66">A17</text>
<text x="86.5" y="71.1">A19</text>
<text x="165.3" y="71.1">A19</text>
<text x="165.3" y="68.6">A18</text>
<text x="165.3" y="66">A17</text>
<text x="52.1" y="116.8">A1</text>
<text x="52.1" y="119.4">A2</text>
<text x="87.6" y="119.4">D17</text>
<text x="87.6" y="116.8">D16</text>
<text x="130.8" y="119.4">A2</text>
<text x="130.8" y="116.8">A1</text>
<text x="166.4" y="116.8">D24</text>
<text x="166.4" y="119.4">D25</text>
<text x="52.1" y="121.9">A3</text>
<text x="52.1" y="124.4">A4</text>
<text x="87.6" y="124.4">D19</text>
<text x="87.6" y="121.9">D18</text>
<text x="130.8" y="124.4">A4</text>
<text x="130.8" y="121.9">A3</text>
<text x="166.4" y="124.4">D27</text>
<text x="166.4" y="121.9">D26</text>
<text x="52.1" y="129.5">A6</text>
<text x="52.1" y="127">A5</text>
<text x="87.6" y="127">D20</text>
<text x="87.6" y="129.5">D21</text>
<text x="130.8" y="127">A5</text>
<text x="130.8" y="129.5">A6</text>
<text x="166.4" y="129.5">D29</text>
<text x="166.4" y="127">D28</text>
<text x="52.1" y="132.1">A7</text>
<text x="52.1" y="137.1">A9</text>
<text x="52.1" y="134.6">A8</text>
<text x="87.6" y="134.6">D23</text>
<text x="87.6" y="132.1">D22</text>
<text x="130.8" y="132.1">A7</text>
<text x="130.8" y="137.1">A9</text>
<text x="130.8" y="134.6">A8</text>
<text x="166.4" y="132.1">D30</text>
<text x="166.4" y="134.6">D31</text>
<text x="52.1" y="142.2">A11</text>
<text x="52.1" y="139.7">A10</text>
<text x="130.8" y="142.2">A11</text>
<text x="130.8" y="139.7">A10</text>
<text x="52.1" y="147.3">A13</text>
<text x="52.1" y="144.8">A12</text>
<text x="52.1" y="149.8">A14</text>
<text x="130.8" y="147.3">A13</text>
<text x="130.8" y="144.8">A12</text>
<text x="130.8" y="149.8">A14</text>
<text x="52.1" y="154.9">A16</text>
<text x="52.1" y="152.4">A15</text>
<text x="130.8" y="154.9">A16</text>
<text x="130.8" y="152.4">A15</text>
<text x="52.1" y="160">A18</text>
<text x="52.1" y="157.5">A17</text>
<text x="130.8" y="160">A18</text>
<text x="130.8" y="157.5">A17</text>
<text x="52.1" y="162.5">A19</text>
<text x="130.8" y="162.5">A19</text>
</g>
<g font-size="1.8" fill="#725600">
<text x="265.5" y="67.3">~{CS_ROM}</text>
<text x="179.2" y="77.5">R/~{W}</text>
<text x="179.2" y="85.1">~{R}/W</text>
<text x="265.5" y="118.1">~{CS_SRAM}</text>
<text x="96.6" y="146.1">~{R}/W</text>
<text x="96.6" y="148.6">R/~{W}</text>
<text x="175.4" y="146.1">~{R}/W</text>
<text x="175.4" y="148.6">R/~{W}</text>
</g>
</svg>
